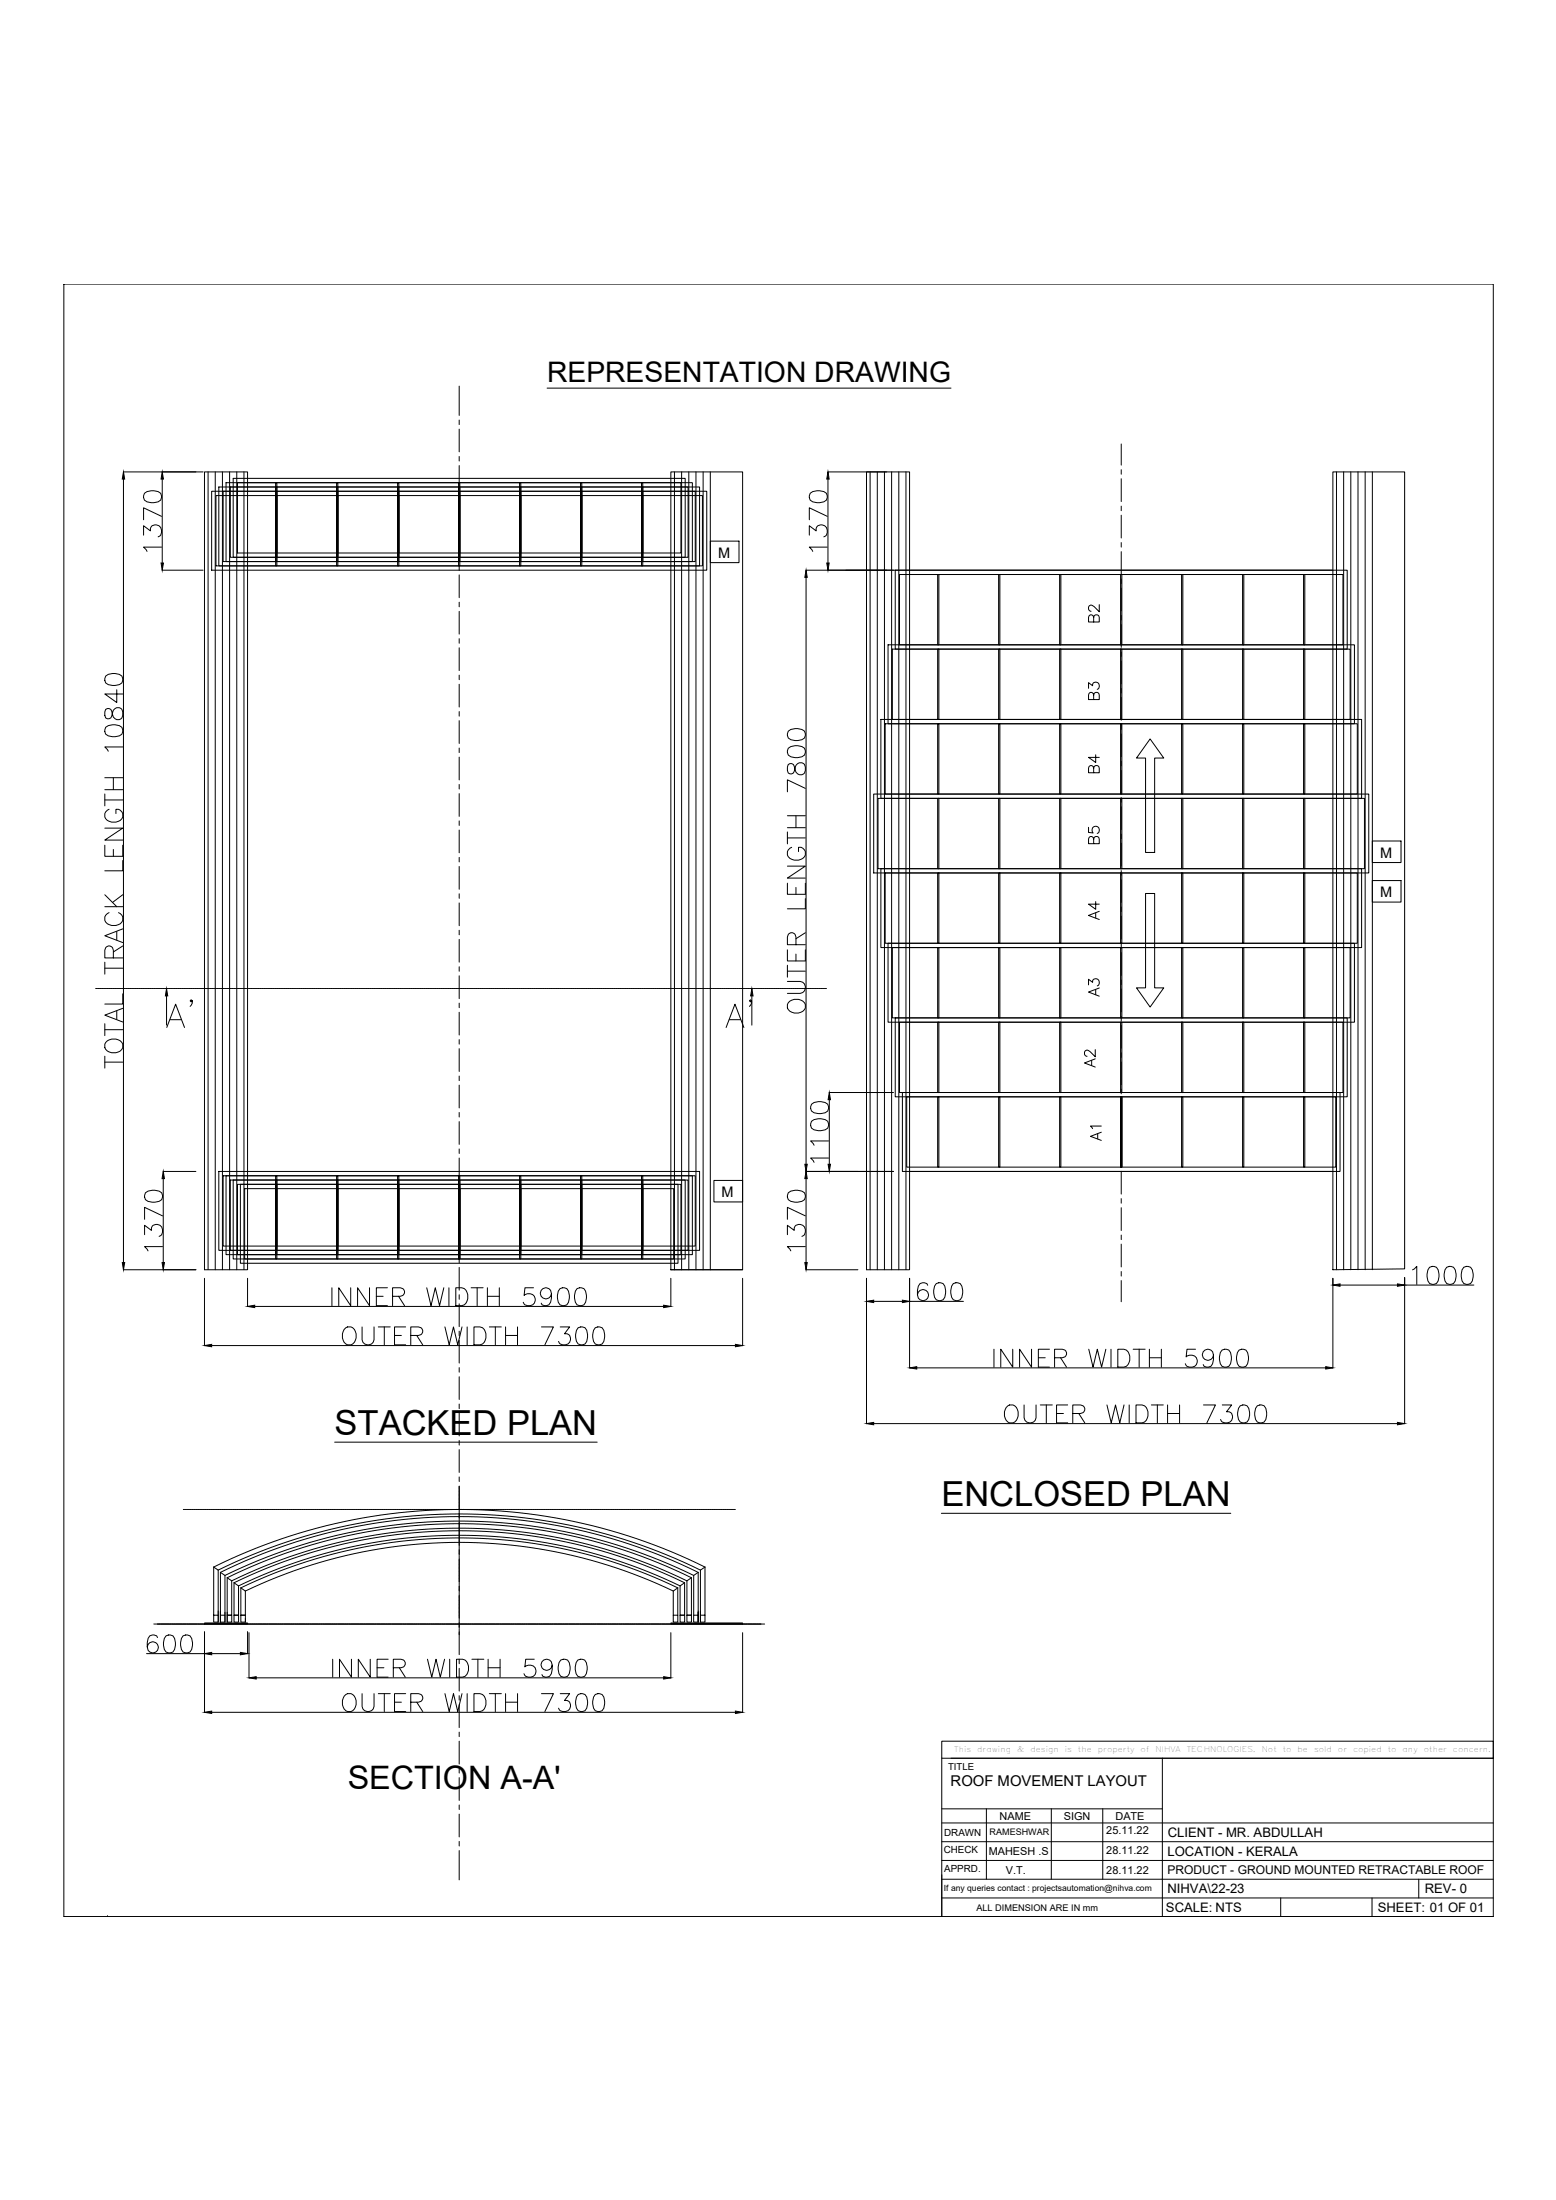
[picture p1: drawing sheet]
<svg xmlns="http://www.w3.org/2000/svg" width="420mm" height="594mm" viewBox="0 0 420 594" stroke-linecap="round" stroke-linejoin="round" font-family="sans-serif">
<!-- layer: 0 -->
<g fill="none" stroke="#000" stroke-width=".27">
<path d="M17.2 76.7h386v440.9h-386zM124 104.3v7.9M124 113.4v1.2M124 115.9v6.1M302.8 119.9v5.7M33.3 127.4h21.5M33.3 129.4v211.5M39 133.2a3.8 3.8 0 0 1 4.4 0 1.57 1.57 0 0 1-.7 2.3 4 4 0 0 1-3.7-.4l-.2-.7zM43.6 139.4l-4.8-2.3v3.3M43.8 129.4v22.6M55.2 127.4h11.6v215.5h-11.6zM56.2 127.4v215.5"/>
<path d="M57.2 132.7h133.6v21.3h-133.6zM58.1 127.4v215.5M58.3 133.8h131.4v19h-131.4zM59.1 131.5h129.8v21.3h-129.8zM60.1 127.4v215.5M60.3 132.7h127.4v18.9h-127.4zM61 130.3h126v21.3h-126zM62 127.4v215.5M62.2 131.5h123.6v19h-123.6zM63 129.2h122v21.3h-122zM63.9 127.4v215.5M64.1 130.3h119.8v19h-119.8z"/>
<path d="M65.9 127.4v215.5M74.4 133.8h.4v19h-.4zM74.4 132.7h.4v18.9h-.4zM74.4 131.5h.4v19h-.4zM74.4 130.3h.4v19h-.4zM90.9 133.8h.3v19h-.3zM90.9 132.7h.3v18.9h-.3zM90.9 131.5h.3v19h-.3zM90.9 130.3h.3v19h-.3zM107.4 133.8h.3v19h-.3zM107.4 132.7h.3v18.9h-.3zM107.4 131.5h.3v19h-.3z"/>
<path d="M107.4 130.3h.3v19h-.3zM123.8 133.8h.4v19h-.4zM123.8 132.7h.4v18.9h-.4zM123.8 131.5h.4v19h-.4zM123.8 130.3h.4v19h-.4zM124 123.3v1.2M124 125.7v6.2M124 133.1v1.2M124 135.6v6.1M140.3 133.8h.3v19h-.3zM140.3 132.7h.3v18.9h-.3zM140.3 131.5h.3v19h-.3z"/>
<path d="M140.3 130.3h.3v19h-.3zM156.8 133.8h.3v19h-.3zM156.8 132.7h.3v18.9h-.3zM156.8 131.5h.3v19h-.3zM156.8 130.3h.3v19h-.3zM173.2 133.8h.4v19h-.4zM173.2 132.7h.4v18.9h-.4zM173.2 131.5h.4v19h-.4zM173.2 130.3h.4v19h-.4zM181.1 127.4h19.4v215.5h-19.4zM182.1 127.4v215.5M184.1 127.4v215.5"/>
<path d="M186 127.4v215.5M187.9 127.4v215.5M189.9 127.4v215.5M191.8 127.4v215.5M218.8 133.2a3.8 3.8 0 0 1 4.3 0 1.57 1.57 0 0 1-.6 2.3 4 4 0 0 1-3.7-.4l-.3-.7zM223.4 139.4l-4.9-2.3v3.3M223.6 127.4h15.8M223.6 129.4v22.6M234 127.4h11.6v215.5h-11.6zM235 127.4v215.5M236.9 127.4v215.5M238.8 127.4v215.5"/>
<path d="M240.8 127.4v215.5M242.7 127.4v215.5M244.6 127.4v215.5M302.8 126.8v1.3M302.8 129.3v6.1M302.8 136.7v1.2M302.8 139.1v6.2M359.9 127.4h19.4v215.2l-19.4 .3zM360.9 127.4v215.5M362.8 127.4v215.5M364.8 127.4v215.5M366.7 127.4v215.5"/>
<path d="M368.6 127.4v215.5M370.6 127.4v215.5M38.8 144.5v-2.5l1.8 1.4a1.55 1.55 0 0 1 1.8-1.7 1.55 1.55 0 0 1 1.2 2.1l-.2 .7-.7 .5M43.6 147.7h-4.8l.9 1.2M43.8 154h11M124 142.9v1.3M124 145.4v6.1M124 152.8v1.2M124 155.2v6.2M191.8 146.1h7.7v5.8h-7.7zM217.6 154h142.3M217.7 155.9v158.5"/>
<path d="M218.5 144.5v-2.5l1.9 1.4a1.56 1.56 0 0 1 1.8-1.7 1.56 1.56 0 0 1 1.2 2.1l-.3 .7-.6 .5M223.4 147.7h-4.9l1 1.2M241.7 154h122.1v21.3h-122.1zM242.9 155.1h119.7v19h-119.7zM253.2 155.1h.3v19h-.3zM269.7 155.1h.3v19h-.3zM286.1 155.1h.4v19h-.4zM302.6 155.1h.3v19h-.3zM302.8 146.5v1.2M302.8 149v6.1M302.8 156.4v1.2M302.8 158.8v6.2"/>
<path d="M319.1 155.1h.3v19h-.3zM335.5 155.1h.4v19h-.4zM352 155.1h.3v19h-.3zM124 162.6v1.3M124 165.1v6.1M124 172.5v1.2M124 174.9v6.2M239.8 174.1h125.9v21.3h-125.9zM241 175.3h123.6v19h-123.6zM253.2 175.3h.3v19h-.3zM269.7 175.3h.3v19h-.3zM286.1 175.3h.4v19h-.4z"/>
<path d="M302.6 175.3h.3v19h-.3zM302.8 166.2v1.2M302.8 168.7v6.1M302.8 176v1.3M302.8 178.5v6.1M319.1 175.3h.3v19h-.3zM335.5 175.3h.4v19h-.4zM352 175.3h.3v19h-.3zM28.5 196.4a3.8 3.8 0 0 1 4.4 0 1.57 1.57 0 0 1-.7 2.3 4 4 0 0 1-3.7-.4l-.2-.7zM28.5 191.6l-.2 .7 .2 1.6a.98 .98 0 0 0 1.7-.5l.2-.9a1.39 1.39 0 0 1 1.3-1.4 1.39 1.39 0 0 1 1.4 1.2v.9a1.39 1.39 0 0 1-1.4 1.2 1.39 1.39 0 0 1-1.3-1.5l-.2-.9a.98 .98 0 0 0-1.7-.4zM28.5 182.6a3.7 3.7 0 0 1 4.4 0 1.57 1.57 0 0 1-.7 2.3 4.1 4.1 0 0 1-3.7-.5l-.2-.7zM31.5 186.3v3.4l-3.2-2.3h4.8"/>
<path d="M124 182.3v1.2M124 184.8v6.1M124 192.1v1.3M124 194.6v6.2M212.9 197.4a3.8 3.8 0 0 1 4.3 0 1.57 1.57 0 0 1-.7 2.3 4 4 0 0 1-3.6-.4l-.3-.7zM237.9 194.3h129.8v21.3h-129.8zM239 195.4h127.5v19h-127.5zM253.2 195.4h.3v19h-.3zM269.7 195.4h.3v19h-.3zM286.1 195.4h.4v19h-.4zM302.6 195.4h.3v19h-.3zM302.8 185.9v1.2"/>
<path d="M302.8 188.3v6.2M302.8 195.7v1.3M302.8 198.2v6.1M310.6 199.5l3.6 5.2h-2.4v25.5h-2.5v-25.5h-2.4zM319.1 195.4h.3v19h-.3zM335.5 195.4h.4v19h-.4zM352 195.4h.3v19h-.3zM28.3 214.4v3.2M28.3 216h4.8M28.3 213.2h4.8M28.3 210h4.8M29.5 218.5a1.78 1.78 0 0 0-1.2 2.1 1.78 1.78 0 0 0 1.9 1.4 2.22 2.22 0 0 0 2.9-2.3 1.63 1.63 0 0 0-1.8-1.2v1.2"/>
<path d="M30.6 210v3.2M33.1 201.7h-4.8l.9 1.2M124 202v1.2M124 204.5v6.1M124 211.8v1.3M124 214.3v6.1M212.9 206.4l-.3 .7 .3 1.6a.97 .97 0 0 0 1.6-.4 2.23 2.23 0 0 1 1.3-2.3 1.25 1.25 0 0 1 1.7 1.1v1a1.39 1.39 0 0 1-1.5 1.2 1.39 1.39 0 0 1-1.3-1.5l-.2-.9a.97 .97 0 0 0-1.6-.5zM212.9 202.1a3.8 3.8 0 0 1 4.3 0 1.57 1.57 0 0 1-.7 2.3 4 4 0 0 1-3.6-.5l-.3-.7zM217.5 212.9l-4.9-2.3v3.2M235.9 214.4h133.7v21.3h-133.7zM237.1 215.6h131.3v19h-131.3zM253.2 215.6h.3v19h-.3z"/>
<path d="M269.7 215.6h.3v19h-.3zM286.1 215.6h.4v19h-.4zM302.6 215.6h.3v19h-.3zM302.8 205.6v1.2M302.8 208v6.2M302.8 215.4v1.2M302.8 217.9v6.1M319.1 215.6h.3v19h-.3zM335.5 215.6h.4v19h-.4zM352 215.6h.3v19h-.3zM28.3 228.2v3h4.8v-3M28.3 223.6h4.8l-4.8 3.3h4.8"/>
<path d="M30.6 229.4v1.8M33.1 232.4v2.7h-4.8M124 221.7v1.2M124 224.1v6.2M124 231.5v1.2M124 234v6.1M212.6 238.5v3h4.9v-3M212.6 233.9h4.9l-4.9 3.2h4.9M212.6 224.7v3.2M212.6 226.3h4.9M212.6 223.5h4.9M212.6 220.3h4.9"/>
<path d="M213.8 228.8a1.78 1.78 0 0 0-1.2 2 1.78 1.78 0 0 0 1.9 1.5 2.24 2.24 0 0 0 3-2.3 1.65 1.65 0 0 0-1.9-1.2v1.2M214.9 220.3v3.2M214.9 239.6v1.9M237.9 234.6h129.8v21.3h-129.8zM239 235.7h127.5v19h-127.5zM253.2 235.7h.3v19h-.3zM269.7 235.7h.3v19h-.3zM286.1 235.7h.4v19h-.4zM302.6 235.7h.3v19h-.3zM302.8 225.2v1.3M302.8 227.7v6.2M302.8 235.1v1.2"/>
<path d="M302.8 237.5v6.2M319.1 235.7h.3v19h-.3zM335.5 235.7h.4v19h-.4zM352 235.7h.3v19h-.3zM370.6 227.1h7.7v5.8h-7.7zM370.6 237.8h7.7v5.8h-7.7zM28.3 259.8v3.3M28.3 244.8h4.8M28.3 241.6l3.2 3.2M29.5 246.5a1.78 1.78 0 0 0-1.2 2 1.78 1.78 0 0 0 1.9 1.4 2.22 2.22 0 0 0 2.9-2.3l-.6-.9-.5-.2M30.6 258.7v-2.1l-.2-.7a1.12 1.12 0 0 0-1.9 0l-.2 .7v2.1h4.8M31.5 251.5v2.3"/>
<path d="M33.1 250.8l-4.8 1.9 4.8 1.8M33.1 255.4l-2.5 1.7M33.1 241.6l-2.7 2.1M124 241.4v1.2M124 243.8v6.2M124 251.2v1.2M124 253.7v6.1M212.6 256.5v3h4.9v-3M214.9 255.1v-2.1l-.2-.7a1.11 1.11 0 0 0-1.8 0l-.3 .7v2.1h4.9M214.9 257.6v1.9M217.5 242.7v2.7h-4.9M217.5 251.9l-2.6 1.6"/>
<path d="M239.8 254.7h125.9v21.3h-125.9zM241 255.9h123.6v19h-123.6zM253.2 255.9h.3v19h-.3zM269.7 255.9h.3v19h-.3zM286.1 255.9h.4v19h-.4zM302.6 255.9h.3v19h-.3zM302.8 244.9v1.3M302.8 247.4v6.1M302.8 254.8v1.2M302.8 257.2v6.2M309.3 241.3h2.5v25.5h2.4l-3.6 5.1-3.7-5.1h2.4zM319.1 255.9h.3v19h-.3z"/>
<path d="M335.5 255.9h.4v19h-.4zM352 255.9h.3v19h-.3zM28.3 276.4v3.3M28.3 278.1h4.8M28.3 261.4h4.8M31.5 273v2.3M33.1 272.3l-4.8 1.8 4.8 1.9M33.1 268.4v2.7h-4.8M124 261v1.3M124 263.5v6.2M124 270.9v1.2M124 273.3v6.2"/>
<path d="M212.6 265h3.5a1.63 1.63 0 0 1 1.4 1.6 1.63 1.63 0 0 1-1.4 1.7h-3.5M212.6 262.3h4.9M212.6 260.6v3.3M212.9 270.8a2.82 2.82 0 0 1 4.6 .4 2.24 2.24 0 0 1-3 2.4 1.85 1.85 0 0 1-1.6-2.8zM241.7 274.9h122.1v21.3h-122.1zM242.9 276h119.7v19h-119.7zM253.2 276h.3v19h-.3zM269.7 276h.3v19h-.3zM286.1 276h.4v19h-.4zM302.6 276h.3v19h-.3zM302.8 264.6v1.2M302.8 267.1v6.1"/>
<path d="M302.8 274.5v1.2M302.8 276.9v6.2M319.1 276h.3v19h-.3zM335.5 276h.4v19h-.4zM352 276h.3v19h-.3zM28.3 286.8h4.8M28.3 285.2v3.2M28.5 281.5a2.83 2.83 0 0 1 4.6 .5 2.22 2.22 0 0 1-2.9 2.3 1.84 1.84 0 0 1-1.7-2.8zM124 280.7v1.3M124 283.2v6.1M124 290.6v1.2M124 293v6.2"/>
<path d="M219.1 298.2a3.7 3.7 0 0 1 4.4 0 1.59 1.59 0 0 1-.7 2.3 4 4 0 0 1-3.7-.5l-.2-.7zM223.9 295h17.4M223.9 297v17.4M243.7 295h118.1v21.3h-118.1zM244.8 296.2h115.9v19h-115.9zM253.2 296.2h.3v19h-.3zM269.7 296.2h.3v19h-.3zM286.1 296.2h.4v19h-.4zM302.6 296.2v19h.3v-19h-.3h.3v19h-.3zM302.8 284.3v1.2M302.8 286.8v6.1M302.8 294.1v1.3"/>
<path d="M302.8 296.6v6.2M319.1 296.2h.3v19h-.3zM335.5 296.2h.4v19h-.4zM352 296.2h.3v19h-.3zM44.1 316.3h8.8M44.1 318.3v22.6M59.1 316.3h129.8v21.3h-129.8zM60.3 317.5h127.4v19h-127.4zM61 317.5h126v21.3h-126zM62.2 318.7h123.6v18.9h-123.6zM63 318.7h122v21.3h-122zM64.1 319.8h119.8v19h-119.8z"/>
<path d="M64.9 319.8h118.2v21.3h-118.2zM74.4 319.8h.4v19h-.4zM74.4 318.7h.4v18.9h-.4zM74.4 317.5h.4v19h-.4zM90.9 319.8h.3v19h-.3zM90.9 318.7h.3v18.9h-.3zM90.9 317.5h.3v19h-.3zM107.4 319.8h.3v19h-.3zM107.4 318.7h.3v18.9h-.3zM107.4 317.5h.3v19h-.3zM123.8 319.8h.4v19h-.4zM123.8 318.7h.4v18.9h-.4z"/>
<path d="M123.8 317.5h.4v19h-.4zM124 300.4v1.2M124 302.9v6.1M124 310.3v1.2M124 312.7v6.2M140.3 319.8h.3v19h-.3zM140.3 318.7h.3v18.9h-.3zM140.3 317.5h.3v19h-.3zM156.8 319.8h.3v19h-.3zM156.8 318.7h.3v18.9h-.3zM156.8 317.5h.3v19h-.3zM173.2 319.8h.4v19h-.4z"/>
<path d="M173.2 318.7h.4v18.9h-.4zM173.2 317.5h.4v19h-.4zM192.8 318.8h7.7v5.8h-7.7zM217.6 316.3h23.7M217.7 318.3v22.6M219.1 302.8a3.8 3.8 0 0 1 4.4 0 1.59 1.59 0 0 1-.7 2.3 4 4 0 0 1-3.7-.5l-.2-.7zM223.7 312.7h-4.8l.9 1.2M223.7 308.1h-4.8l.9 1.2M245.6 316.3h114.3M302.8 304v1.2M302.8 306.4v6.2M302.8 313.8v1.3"/>
<path d="M302.8 316.3v6.1M39 333.4v-2.5l1.9 1.3a1.5 1.5 0 0 1 1.4-1.6 1.5 1.5 0 0 1 1.6 1.4 1.42 1.42 0 0 1-.9 1.9M39.3 322.1a3.8 3.8 0 0 1 4.4 0 1.57 1.57 0 0 1-.7 2.3 4 4 0 0 1-3.7-.4l-.3-.7zM43.9 336.6h-4.9l1 1.2M43.9 328.3l-4.9-2.3v3.3M66.1 321h115.8v19h-115.8zM74.4 321h.4v19h-.4zM90.9 321h.3v19h-.3zM107.4 321h.3v19h-.3zM123.8 321v19h.4v-19h-.4h.4v19h-.4zM124 320.1v1.2M124 322.6v6.1"/>
<path d="M124 329.9v1.3M124 332.4v6.1M124 339.8v1.2M140.3 321h.3v19h-.3zM156.8 321h.3v19h-.3zM173.2 321h.4v19h-.4zM212.6 333.4v-2.5l1.9 1.3a1.56 1.56 0 0 1 1.8-1.6 1.56 1.56 0 0 1 1.2 2.1l-.3 .7-.7 .5M212.9 322.1a3.8 3.8 0 0 1 4.3 0 1.57 1.57 0 0 1-.7 2.3 4 4 0 0 1-3.6-.4l-.3-.7zM217.5 336.6h-4.9l.9 1.2M217.5 328.3l-4.9-2.3v3.3M302.8 323.7v1.2M302.8 326.1v6.2"/>
<path d="M302.8 333.5v1.2M302.8 336v6.1M33.3 342.9h19.6M55.2 345.2v18.2M66.8 345.2v7.6M68.8 352.8h110.4M89.6 347.7v4.9M92.9 359a1.79 1.79 0 0 1 2.1-.6 1.79 1.79 0 0 1 1.2 1.8 2.23 2.23 0 0 1-2.3 3 2.81 2.81 0 0 1-1-4.2zM94.7 347.7v4.9l-3.2-4.9v4.9M97.8 358.3v3.5a1.63 1.63 0 0 0 1.6 1.4 1.63 1.63 0 0 0 1.6-1.4v-3.5M99.8 347.7v4.9l-3.2-4.9v4.9M101.6 350.1h1.9"/>
<path d="M102.2 358.3h3.2M103.8 358.3v4.9M104.6 347.7h-3v4.9h3M106 350.1h2.1l.7-.3a1.12 1.12 0 0 0 0-1.8l-.7-.3h-2.1v4.9M107.6 350.1l1.6 2.5M109.5 358.3h-3v4.9h3M115.2 347.7l1.2 4.9 1.1-4.9 1.2 4.9 1.1-4.9M120.1 358.3l1.2 4.9 1.1-4.9 1.2 4.9 1.2-4.9M121.2 347.7v4.9M123.1 347.7h1.6a2.64 2.64 0 0 1 1.1 4.2l-.4 .5-.7 .2h-1.6zM124 342.2v6.2M124 349.6v1.3"/>
<path d="M124 352.1v6.1M124 359.5v1.2M126.1 358.3v4.9M127.2 347.7h3.3M128 358.3h1.6a2.65 2.65 0 0 1 1.2 4.2l-.5 .4-.7 .3h-1.6zM128.8 347.7v4.9M131.6 350.1h3.2M131.6 347.7v4.9M132.1 358.3h3.3M133.8 358.3v4.9M134.8 347.7v4.9M136.5 358.3v4.9"/>
<path d="M139.7 358.3v4.9M144.1 347.7h-2.3l-.3 2.1a1.72 1.72 0 0 1 2.6 0 1.72 1.72 0 0 1-.3 2.5 1.72 1.72 0 0 1-2.5-.6M146.2 358.3h3.2l-2.3 4.9M148.9 349.4a1.51 1.51 0 0 1-2.1 1.2 1.51 1.51 0 0 1-.6-2.3 1.51 1.51 0 0 1 2.5 .1 4.3 4.3 0 0 1-.5 4 1.44 1.44 0 0 1-2.1-.5M151.2 348a1.56 1.56 0 0 1 2.3 .7 4 4 0 0 1-.4 3.7 1.59 1.59 0 0 1-2.4-.7 4 4 0 0 1 .5-3.7zM151.3 358.3h2.5l-1.4 1.9a1.56 1.56 0 0 1 1.7 1.7 1.56 1.56 0 0 1-2.1 1.3l-.7-.3-.5-.7M155.8 348a1.57 1.57 0 0 1 2.3 .7 4 4 0 0 1-.4 3.7 1.59 1.59 0 0 1-2.3-.7 4 4 0 0 1 .4-3.7zM156.1 358.5a1.59 1.59 0 0 1 2.3 .7 4.1 4.1 0 0 1-.4 3.7 1.59 1.59 0 0 1-2.3-.7 4 4 0 0 1 .4-3.7zM160.7 358.5a1.59 1.59 0 0 1 2.3 .7 4.1 4.1 0 0 1-.4 3.7 1.59 1.59 0 0 1-2.3-.7 4 4 0 0 1 .4-3.7zM181.1 342.9h19.4M181.1 345.2v7.6M200.5 345.2v18.2"/>
<path d="M217.6 342.9h14.1M234 345.2v39.2M235.9 351.4h7.8M245.6 345.2v24.2M245.6 351.4h14.5M250.5 347.1a1.44 1.44 0 0 0-2.1-.5 4.3 4.3 0 0 0-.4 3.9 1.5 1.5 0 0 0 2.4 .2 1.5 1.5 0 0 0-.6-2.4 1.5 1.5 0 0 0-2.1 1.3M252.8 346.6a1.59 1.59 0 0 1 2.3 .7 4 4 0 0 1-.4 3.7 1.57 1.57 0 0 1-2.4-.7 4 4 0 0 1 .5-3.7zM257.4 346.6a1.59 1.59 0 0 1 2.3 .7 4 4 0 0 1-.4 3.7 1.57 1.57 0 0 1-2.3-.7 4 4 0 0 1 .4-3.7zM302.8 343.4v1.2M302.8 345.8v5.7M359.9 345.2v24.2M361.8 347h15.5"/>
<path d="M379.3 345v39.4M379.3 347h18.7M381.4 342.9l1.2-.9v4.8M386 342.2a1.57 1.57 0 0 1 2.3 .7 4 4 0 0 1-.4 3.7 1.57 1.57 0 0 1-2.3-.7 4 4 0 0 1 .4-3.7zM390.6 342.2a1.57 1.57 0 0 1 2.3 .7 4 4 0 0 1-.4 3.7 1.57 1.57 0 0 1-2.3-.7 4.1 4.1 0 0 1 .4-3.7zM395.3 342.2a1.57 1.57 0 0 1 2.3 .7 4 4 0 0 1-.5 3.7 1.57 1.57 0 0 1-2.3-.7 4.1 4.1 0 0 1 .5-3.7zM57.2 363.4h141.4M106.5 360.6h1.9M110.9 360.6h2.1l.7-.2a1.14 1.14 0 0 0 0-1.9l-.7-.2h-2.1v4.9M112.5 360.6l1.6 2.6M124 361.9v6.2M124 369.3v1.2"/>
<path d="M124 371.8v6.1M124 379.1v1.3M136.5 360.6h3.2M247.5 369.4h110.5M268.4 364.3v4.9M273.5 364.3v4.9l-3.3-4.9v4.9M276.5 379.4v3.4a1.63 1.63 0 0 0 1.6 1.4 1.63 1.63 0 0 0 1.7-1.4v-3.4M278.5 364.3v4.9l-3.2-4.9v4.9M280.4 366.6h1.8M280.9 379.4h3.2M282.5 379.4v4.8M283.4 364.3h-3v4.9h3"/>
<path d="M284.8 366.6h2l.7-.2a1.12 1.12 0 0 0 0-1.8l-.7-.3h-2v4.9M286.4 366.6l1.6 2.6M288.3 379.4h-3v4.8h3M294 364.3l1.1 4.9 1.2-4.9 1.2 4.9 1.1-4.9M298.9 379.4l1.2 4.8 1.1-4.8 1.2 4.8 1.1-4.8M300 364.3v4.9M301.8 364.3h1.6a2.64 2.64 0 0 1 1.2 4.2l-.5 .5-.7 .2h-1.6zM304.9 379.4v4.8M306 364.3h3.2M306.7 379.4h1.7a2.65 2.65 0 0 1 1.1 4.1l-.4 .5-.7 .2h-1.7zM307.6 364.3v4.9M310.4 366.6h3.2"/>
<path d="M310.4 364.3v4.9M310.9 379.4h3.2M312.5 379.4v4.8M313.6 364.3v4.9M315.3 379.4v4.8M318.5 379.4v4.8M322.8 364.3h-2.3l-.2 2.1a1.71 1.71 0 0 1 2.6 0 1.71 1.71 0 0 1-.3 2.5 1.71 1.71 0 0 1-2.5-.6M325 379.4h3.2l-2.3 4.8M327.7 365.9a1.51 1.51 0 0 1-2.1 1.3 1.51 1.51 0 0 1-.6-2.3 1.51 1.51 0 0 1 2.4 .1 4.3 4.3 0 0 1-.4 4 1.44 1.44 0 0 1-2.1-.5M330 364.6a1.57 1.57 0 0 1 2.3 .7 4.1 4.1 0 0 1-.5 3.7 1.59 1.59 0 0 1-2.3-.7 4 4 0 0 1 .5-3.7zM330 379.4h2.6l-1.4 1.8a1.55 1.55 0 0 1 1.6 1.8 1.55 1.55 0 0 1-2.1 1.2l-.7-.2-.4-.7M334.6 364.6a1.57 1.57 0 0 1 2.3 .7 4 4 0 0 1-.5 3.7 1.59 1.59 0 0 1-2.3-.7 4 4 0 0 1 .5-3.7z"/>
<path d="M334.9 379.6a1.57 1.57 0 0 1 2.3 .7 4 4 0 0 1-.5 3.7 1.59 1.59 0 0 1-2.3-.7 4 4 0 0 1 .5-3.7zM339.5 379.6a1.57 1.57 0 0 1 2.3 .7 4.1 4.1 0 0 1-.5 3.7 1.59 1.59 0 0 1-2.3-.7 4 4 0 0 1 .5-3.7zM90.4 389.4h70.9M124 381.6v6.2M124 389v1.2M124 391.5v6.1M124 398.8v1.3M235.9 384.4h141.4M271.7 380.1a1.79 1.79 0 0 1 2-.7 1.79 1.79 0 0 1 1.2 1.8 2.23 2.23 0 0 1-2.3 3 2.8 2.8 0 0 1-.9-4.1zM285.3 381.7h1.8M289.7 381.7h2.1l.6-.2a1.11 1.11 0 0 0 0-1.9l-.6-.2h-2.1v4.8M291.3 381.7l1.6 2.5"/>
<path d="M315.3 381.7h3.2M124 401.3v6.1M124 408.7v1.2M124 411.1v6.2M124 418.5v1.2M254.2 408.7h78.1M55.2 438.3h11.6v.2h-11.6zM57.7 423.2a149.2 149.2 0 0 1 132.7 0M57.7 423.2v13h1.2v1.8h-1.2v-1.8M57.7 423.2l1.2 .8M58.9 424a147.3 147.3 0 0 1 130.2 0M58.9 424v14"/>
<path d="M59.5 424.6a145.7 145.7 0 0 1 129 0M59.5 424.6v11.6h1.2v1.8h-1.2v-1.8M59.5 435v3v-2.6M59.5 424.6l1.2 .8M60.7 425.4a143.7 143.7 0 0 1 126.6 0M60.7 425.4v12.6M61.4 426v10.2h1.2v-9.3M61.4 436.2h1.2v1.8h-1.2zM61.4 426a141.8 141.8 0 0 1 125.3 0M61.4 435.4v2.6M61.4 426l1.2 .9M62.6 426.9a139.8 139.8 0 0 1 122.9 0"/>
<path d="M63.2 427.4v8.8h1.2v-7.9M63.2 436.2h1.2v1.8h-1.2zM63.2 427.4a138.8 138.8 0 0 1 121.7 0M63.2 427.4l1.2 .9M64.4 428.3a136.8 136.8 0 0 1 119.2 0M65 428.8v7.4h1.3v-6.6M65 436.2h1.3v1.8h-1.3zM65 428.8a135.7 135.7 0 0 1 118 0M65 428.8l1.3 .8M66.3 429.6a133.5 133.5 0 0 1 115.5 0M66.3 437.1v.9M124 421v6.1"/>
<path d="M124 428.4v1.2M124 430.8v6.2M124 438.2v1.2M181.1 438.3h19.4v.2h-19.4zM181.8 436.2h1.2v1.8h-1.2zM181.8 429.6v6.6M183 428.8v7.4M183 428.8l-1.2 .8M183.6 436.2h1.3v1.8h-1.3zM184.9 427.4v8.8h-1.3v-7.9M184.9 427.4l-1.3 .9M185.5 436.2h1.2v1.8h-1.2z"/>
<path d="M186.7 426v10.2h-1.2v-9.3M186.7 426l-1.2 .9M187.3 425.4v10.8M188.5 424.6v11.6h-1.2v1.8h1.2v-1.8M188.5 435v3v-2.6M188.5 424.6l-1.2 .8M189.1 424v14M190.4 423.2v13h-1.3v1.8h1.3v-1.8M190.4 423.2l-1.3 .8M39.6 446.5h15.6M42.5 442.2a1.39 1.39 0 0 0-1.3-.7 1.39 1.39 0 0 0-1.2 .9 3.5 3.5 0 0 0 .4 3.7 1.5 1.5 0 0 0 2.2-.7 1.5 1.5 0 0 0-1-2 1.5 1.5 0 0 0-1.8 1.3M44.8 441.7a1.56 1.56 0 0 1 2.3 .7 4 4 0 0 1-.4 3.7 1.59 1.59 0 0 1-2.3-.7 4 4 0 0 1 .4-3.7z"/>
<path d="M49.4 441.7a1.57 1.57 0 0 1 2.4 .7 4 4 0 0 1-.5 3.7 1.59 1.59 0 0 1-2.3-.7 4 4 0 0 1 .4-3.7zM55.2 440.6v21.8M57.2 446.5h7.7M66.8 440.6v6M67.2 440.9v12.2M69.2 453.1h110M89.8 448.1v4.8M92.9 458a1.79 1.79 0 0 1 2.1-.6 1.79 1.79 0 0 1 1.2 1.8 2.23 2.23 0 0 1-2.3 3 2.8 2.8 0 0 1-1-4.2zM94.9 448.1v4.8l-3.2-4.8v4.8M97.8 457.3v3.5a1.63 1.63 0 0 0 1.6 1.4 1.63 1.63 0 0 0 1.6-1.4v-3.5M100 448.1v4.8l-3.2-4.8v4.8M101.8 450.3h1.9"/>
<path d="M102.2 457.3h3.2M103.8 457.3v4.9M104.8 448.1h-3v4.8h3M106.2 450.3h2.1l.7-.2a1.14 1.14 0 0 0 0-1.8l-.7-.2h-2.1v4.8M106.5 459.7h1.9M107.8 450.3l1.6 2.6M109.5 457.3h-3v4.9h3M110.9 459.7h2.1l.7-.3a1.11 1.11 0 0 0 0-1.8l-.7-.3h-2.1v4.9M112.5 459.7l1.7 2.5M115.4 448.1l1.2 4.8 1.1-4.8 1.2 4.8 1.1-4.8M120.1 457.3l1.2 4.9 1.1-4.9 1.2 4.9 1.2-4.9M121.4 448.1v4.8"/>
<path d="M123.3 448.1h1.6a2.63 2.63 0 0 1 1.1 4.1l-.4 .5-.7 .2h-1.6zM124 440.7v6.1M124 448v1.3M124 450.5v6.2M124 457.9v1.2M126.1 457.3v4.9M127.4 448.1h3.3M128 457.3h1.6a2.65 2.65 0 0 1 1.2 4.2l-.5 .5-.7 .2h-1.6zM129 448.1v4.8M131.8 450.3h3.2M131.8 448.1v4.8M132.1 457.3h3.3"/>
<path d="M133.8 457.3v4.9M135 448.1v4.8M136.5 457.3v4.9M136.5 459.7h3.3M139.8 457.3v4.9M144.3 448.1h-2.3l-.3 2a1.71 1.71 0 0 1 2.6 0 1.71 1.71 0 0 1-.3 2.5 1.71 1.71 0 0 1-2.5-.6M146.2 457.3h3.2l-2.3 4.9M149.1 449.7a1.51 1.51 0 0 1-2.1 1.2 1.51 1.51 0 0 1-.6-2.3 1.51 1.51 0 0 1 2.5 .1 4.3 4.3 0 0 1-.5 4 1.42 1.42 0 0 1-2.1-.5M151.3 457.3h2.5l-1.4 1.9a1.55 1.55 0 0 1 1.7 1.8 1.55 1.55 0 0 1-2.1 1.2l-.7-.2-.5-.7M151.4 448.3a1.59 1.59 0 0 1 2.3 .7 4 4 0 0 1-.4 3.7 1.57 1.57 0 0 1-2.3-.7 4 4 0 0 1 .4-3.7zM156 448.3a1.59 1.59 0 0 1 2.3 .7 4 4 0 0 1-.4 3.7 1.57 1.57 0 0 1-2.3-.7 4 4 0 0 1 .4-3.7zM156.1 457.6a1.57 1.57 0 0 1 2.3 .7 4 4 0 0 1-.4 3.7 1.59 1.59 0 0 1-2.3-.7 4 4 0 0 1 .4-3.7z"/>
<path d="M160.7 457.6a1.57 1.57 0 0 1 2.3 .7 4.1 4.1 0 0 1-.4 3.7 1.59 1.59 0 0 1-2.3-.7 4 4 0 0 1 .4-3.7zM181.1 440.9v12.2M200.5 440.9v21.5M57.2 462.4h141.4M124 460.3v6.2M124 467.7v1.3M124 470.2v6.1M124 477.6v1.2M254.3 470.2h148.9v4.6h-148.9zM254.3 474.8v42.8M256.8 474.8h146.4M313.9 474.8v42.8"/>
<path d="M124 480v6.2M124 487.4v1.2M124 489.9v6.1M124 497.3v1.2M124 499.7v7.9M254.3 497.3h148.9M254.3 492.3h148.9M254.3 488.4h59.6M266.4 488.4v19.1M283.9 488.4v19.1M297.8 488.4v19.1M17.2 517.6h386h-137.7"/>
<path d="M29 517.6h.1M254.3 507.5h148.9M254.3 502.4h148.9M254.3 512.5h148.9M345.8 512.5v5.1M370.5 512.5v5.1M383.1 507.5v5"/>
</g>
<!-- layer: ELE 1 -->
<path d="M147.7 104.8h109.1" fill="none" stroke="#000" stroke-width=".27"/>
<!-- layer: 0 -->
<g fill="#000" stroke="#000" stroke-width=".27">
<path d="M33.3 127.4l.4 2h-.7zM43.8 127.4l.3 2h-.6zM223.6 127.4l.3 2h-.7zM43.5 152h.6l-.3 2zM217.7 154l.3 1.9h-.7zM223.2 152h.7l-.3 2zM223.9 295l.4 2h-.7zM44.1 316.3l.3 2h-.6zM217.7 316.3l.3 2h-.7zM217.3 314.4h.7l-.3 1.9zM223.6 314.4h.7l-.4 1.9zM33 340.9h.7l-.4 2z"/>
<path d="M43.8 340.9h.6l-.3 2zM66.8 352.8l2-.3v.6zM179.2 352.5l1.9 .3-1.9 .3zM217.3 340.9h.7l-.3 2zM234 351.4l1.9-.3v.6zM243.7 351.1l1.9 .3-1.9 .3zM359.9 347l1.9-.3v.6zM377.3 346.7l2 .3-2 .3zM55.2 363.4l2-.4v.7zM198.6 363l1.9 .4-1.9 .3zM245.6 369.4l1.9-.4v.7zM358 369l1.9 .4-1.9 .3z"/>
<path d="M234 384.4l1.9-.3v.6zM377.3 384.1l2 .3-2 .3zM55.2 446.5l2-.3v.7zM64.9 446.2l1.9 .3-1.9 .4zM67.2 453.1l2-.3v.6zM179.2 452.8l1.9 .3-1.9 .3zM55.2 462.4l2-.3v.6zM198.6 462.1l1.9 .3-1.9 .3z"/>
</g>
<!-- layer: HIDDEN -->
<path d="M25.8 266.9h14.3M57.2 266.9h133.9M208.3 266.9h14.8M49.5 407.6h149.1M42.5 438.5h163" fill="none" stroke="#000" stroke-width=".27"/>
<!-- layer: FASTNERS -->
<path d="M41.5 438.5h165" fill="none" stroke="#000" stroke-width=".27"/>
<!-- layer: OSY -->
<g fill="none" stroke="#000" stroke-width=".27">
<path d="M124 401.4v.6M124 402.2v.1M124 402.4v.6M124 403.1v.2M124 403.4v.6M124 404.1v.1M124 404.4v.6M124 405.1v.1M124 405.4v.6M124 406.1v.1M124 406.3v.7M124 407.1v.1"/>
<path d="M124 407.3v.6M124 408.1v.1M124 408.3v.6M124 409v.2M124 409.3v.6M124 410v.2M124 410.3v.6M124 411v.1M124 411.3v.6M124 412v.1M124 412.2v.7M124 413v.1"/>
<path d="M124 413.2v.6M124 414v.1M124 414.2v.6M124 414.9v.2M124 415.2v.6M124 415.9v.2M124 416.2v.6M124 416.9v.1M124 417.2v.6M124 417.9v.1M124 418.2v.6M124 418.9v.1"/>
<path d="M124 419.1v.7M124 419.9v.1M124 420.1v.6M124 420.9v.1M124 421.1v.6M124 421.8v.2M124 422.1v.6M124 422.8v.1M124 423.1v.6M124 423.8v.1M124 424.1v.6M124 424.8v.1"/>
<path d="M124 425v.7M124 425.8v.1M124 426v.6M124 426.8v.1M124 427v.6M124 427.7v.2M124 428v.6M124 428.7v.2M124 429v.6M124 429.7v.1M124 430v.6M124 430.7v.1"/>
<path d="M124 430.9v.7M124 431.7v.1M124 431.9v.6M124 432.7v.1M124 432.9v.6M124 433.6v.2M124 433.9v.6M124 434.6v.2M124 434.9v.6M124 435.6v.1M124 435.9v.6M124 436.6v.1"/>
<path d="M124 436.9v.6M124 437.6v.1M124 437.8v.7M124 438.6v.1M124 438.8v.6M124 439.6v.1M124 439.8v.6M124 440.5v.2M124 440.8v.7"/>
</g>
<g font-size="11.5">
<text x="53.3" y="278.7" transform="rotate(-90 53.3 278.7)">A'</text>
<text x="204.3" y="278.7" transform="rotate(-90 204.3 278.7)">A'</text>
</g>
<g font-size="9.3">
<text x="90.4" y="387.5">STACKED PLAN</text>
<text x="254.2" y="406.7">ENCLOSED PLAN</text>
</g>
<text font-size="8.7" x="93.9" y="483">SECTION A-A'</text>
<text font-size="7.6" x="147.7" y="103.2">REPRESENTATION DRAWING</text>
<g font-size="6.2">
<text x="298.1" y="169.3" transform="rotate(-90 298.1 169.3)">B2</text>
<text x="298.1" y="190.1" transform="rotate(-90 298.1 190.1)">B3</text>
<text x="298.1" y="209.9" transform="rotate(-90 298.1 209.9)">B4</text>
<text x="298.1" y="229" transform="rotate(-90 298.1 229)">B5</text>
<text x="298.1" y="249.4" transform="rotate(-90 298.1 249.4)">A4</text>
<text x="298.1" y="270.2" transform="rotate(-90 298.1 270.2)">A3</text>
<text x="297" y="289.3" transform="rotate(-90 297 289.3)">A2</text>
<text x="298.4" y="309" transform="rotate(-90 298.4 309)">A1</text>
</g>
<text font-size="4" x="256.7" y="482.2">ROOF MOVEMENT LAYOUT</text>
<g font-size="3.9">
<text x="193.9" y="150.6">M</text>
<text x="372.7" y="231.6">M</text>
<text x="372.7" y="242.2">M</text>
<text x="194.9" y="323.2">M</text>
</g>
<g font-size="3.5">
<text x="315.3" y="496">CLIENT - MR. ABDULLAH</text>
<text x="315.2" y="501.1">LOCATION - KERALA</text>
<text x="315.2" y="511.2">NIHVA\22-23</text>
<text x="384.7" y="511.2">REV- 0</text>
<text x="314.8" y="516.3">SCALE: NTS</text>
<text x="372" y="516.3">SHEET: 01 OF 01</text>
</g>
<text font-size="3.2" x="315.3" y="505.9">PRODUCT - GROUND MOUNTED RETRACTABLE ROOF</text>
<g font-size="2.9">
<text x="269.9" y="491.5">NAME</text>
<text x="287.3" y="491.5">SIGN</text>
<text x="301.2" y="491.5">DATE</text>
<text x="298.7" y="495.1">25.11.22</text>
<text x="267" y="500.9">MAHESH .S</text>
<text x="298.7" y="500.7">28.11.22</text>
<text x="271.6" y="506">V.T.</text>
<text x="298.7" y="506">28.11.22</text>
</g>
<g font-size="2.7">
<text x="255" y="495.9">DRAWN</text>
<text x="254.8" y="500.4">CHECK</text>
<text x="255" y="505.4">APPRD.</text>
</g>
<text font-size="2.6" x="256" y="478">TITLE</text>
<text font-size="2.5" x="263.7" y="515.9">ALL DIMENSION ARE IN mm</text>
<text font-size="2.4" x="267.2" y="495.5">RAMESHWAR</text>
<text font-size="2.3" x="254.9" y="510.7">If any queries contact : projectsautomation@nihva.com</text>
<g font-size="2.1">
<text x="257.6" y="473">This</text>
<text x="263.9" y="473">drawing</text>
<text x="274.6" y="473">&amp;</text>
<text x="278.2" y="473">design</text>
<text x="287.5" y="473">is</text>
<text x="291.1" y="473">the</text>
<text x="296.5" y="473">property</text>
<text x="308" y="473">of</text>
<text x="312" y="473">NIHVA</text>
<text x="320.4" y="473">TECHNOLOGIES.</text>
<text x="340.7" y="473">Not</text>
<text x="346.4" y="473">to</text>
<text x="350.4" y="473">be</text>
<text x="354.8" y="473">sold</text>
<text x="361.3" y="473">or</text>
<text x="365.4" y="473">copied</text>
<text x="374.7" y="473">to</text>
<text x="378.7" y="473">any</text>
<text x="384.5" y="473">other</text>
<text x="392.3" y="473">concern.</text>
</g>
</svg>
